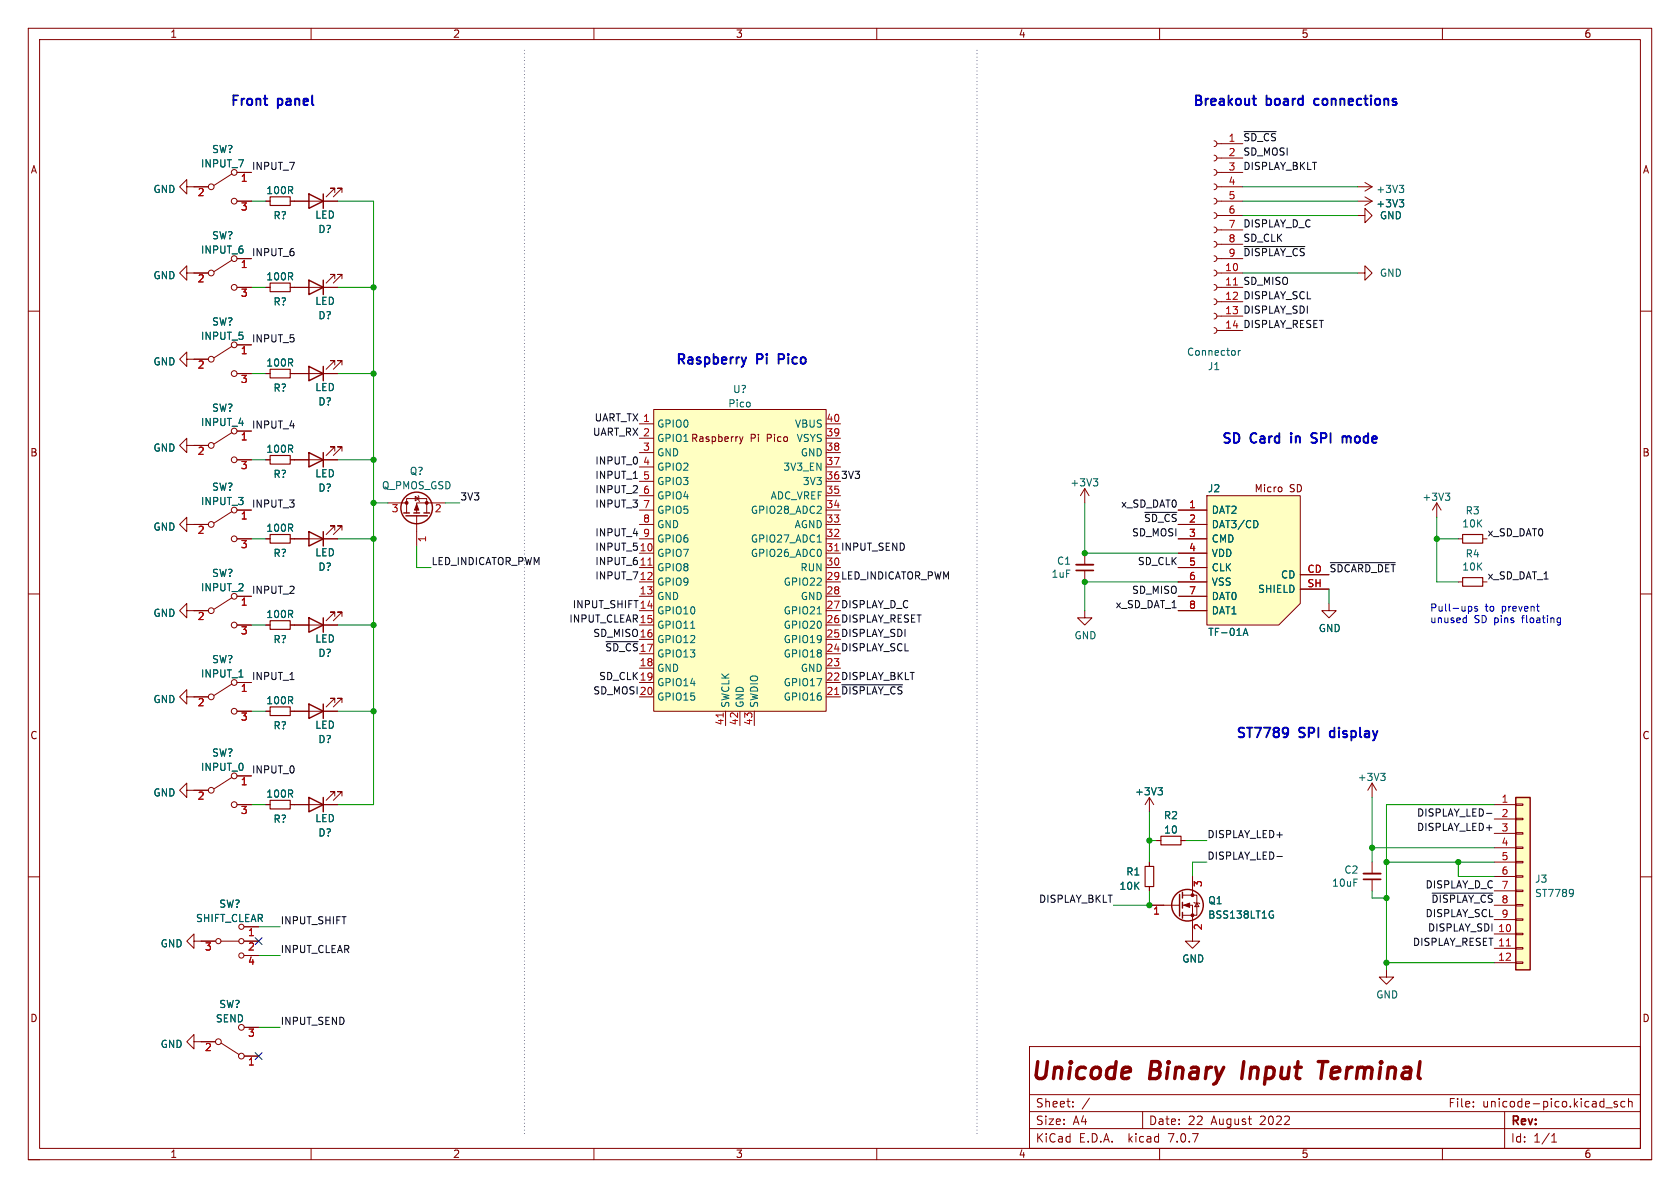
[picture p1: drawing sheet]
<svg xmlns="http://www.w3.org/2000/svg" width="297mm" height="210mm" viewBox="0 0 297 210" stroke-linecap="round" stroke-linejoin="round" font-family="sans-serif">
<g fill="none" stroke="#840000" stroke-width=".18">
<path d="M5 5h287v200h-287zM7 7h283v196h-283zM55 5v2M105 5v2M155 5v2M205 5v2M255 5v2M33 33v-1.2l-1.3 1.2 1.3 1.3v-1.3h3.8M41 30.7l-3.2 2.1M41.9 35.6h2.5M41.9 30.5h2.5M47 35.6h.8"/>
<path d="M51.3 35.6h8.4M59.2 34v-.7h-.8h.8l-1.5 1.5M60.5 34v-.7h-.8h.8l-1.6 1.5M214.6 37.6l.4 .1 .1 .4-.1 .4-.4 .1M214.6 35.1l.4 .1 .1 .4-.1 .3-.4 .2M214.6 32.5l.4 .2 .1 .3-.1 .4-.4 .1M214.6 30l.4 .1 .1 .4-.1 .4-.4 .1M214.6 27.4l.4 .2 .1 .4-.1 .3-.4 .1M214.6 24.9l.4 .1 .1 .4-.1 .4-.4 .1M215.1 35.6h4.6M215.1 30.5h4.6M215.1 33h4.6"/>
<path d="M215.1 38.1h4.6M215.1 27.9h4.6M215.1 25.4h4.6M240 38.1h1.3v-1.3l1.3 1.3-1.3 1.3v-1.3M240 35.6h2.6M240 33h2.6M241.3 32.3l1.3 .7M241.3 34.8l1.3 .8M242.6 33l-1.3 .8M242.6 35.6l-1.3 .7M5 55h2M33 48.3v-1.3l-1.3 1.3 1.3 1.2v-1.2h3.8"/>
<path d="M41 46l-3.2 2M41.9 45.7h2.5M41.9 50.8h2.5M47 50.8h.8M51.3 50.8h8.4M59.2 49.3v-.8h-.8h.8l-1.5 1.5M60.5 49.3v-.8h-.8h.8l-1.6 1.5M214.6 57.9l.4 .2 .1 .3-.1 .4-.4 .1M214.6 55.4l.4 .1 .1 .4-.1 .4-.4 .1M214.6 52.8l.4 .2 .1 .4-.1 .3-.4 .1M214.6 50.3l.4 .1 .1 .4-.1 .4-.4 .1M214.6 47.8l.4 .1 .1 .4-.1 .3-.4 .2"/>
<path d="M214.6 45.2l.4 .2 .1 .3-.1 .4-.4 .1M214.6 42.7l.4 .1 .1 .4-.1 .4-.4 .1M214.6 40.1l.4 .2 .1 .4-.1 .3-.4 .1M215.1 45.7h4.6M215.1 48.3h4.6M215.1 50.8h4.6M215.1 58.4h4.6M215.1 55.9h4.6M215.1 53.3h4.6M215.1 43.2h4.6M215.1 40.6h4.6M240 48.3h1.3v-1.3l1.3 1.3-1.3 1.2v-1.2"/>
<path d="M290 55h2M33 63.5v-1.3l-1.3 1.3 1.3 1.3v-1.3h3.8M33 78.7v-1.2l-1.3 1.2 1.3 1.3v-1.3h3.8M41 61.2l-3.2 2M41 76.5l-3.2 2M41.9 61h2.5M41.9 66h2.5M41.9 76.2h2.5M47 66h.8M51.3 66h8.4M59.2 64.5v-.7h-.8h.8l-1.5 1.5M59.2 79.8v-.8h-.8h.8l-1.5 1.5"/>
<path d="M60.5 64.5v-.7h-.8h.8l-1.6 1.5M60.5 79.8v-.8h-.8h.8l-1.6 1.5M113 74.9h2.6M113 77.5h2.6M115.6 72.4h30.4v53.3h-30.4zM130.7 77.2l.4 .8M131.1 78l-.4 .5M131.4 77.2l-.3 .8M146 74.9h2.6M146 77.5h2.6M33 92.7v-1.3l-1.3 1.3 1.3 1.3v-1.3h3.8M41 90.4l-3.2 2.1"/>
<path d="M41.9 95.3h2.5M41.9 81.3h2.5M41.9 90.2h2.5M47 95.3h.8M47 81.3h.8M51.3 95.3h8.4M51.3 81.3h8.4M59.2 93.7v-.7h-.8h.8l-1.5 1.5M60.5 93.7v-.7h-.8h.8l-1.6 1.5M68.6 88.9h3.3M71.9 90.7v-2.6h3.5v2.6M73.4 87.8l.6 .3-.6 .4z"/>
<path d="M73.7 91.2v5.3M73.9 87.6l.1 .2v.7l.2 .1M78.7 88.9h-5v1.8M113 95.3h2.6M113 90.2h2.6M113 92.7h2.6M113 97.8h2.6M113 80h2.6M113 87.6h2.6M113 85.1h2.6M113 82.6h2.6M146 95.3h2.6"/>
<path d="M146 90.2h2.6M146 92.7h2.6M146 80h2.6M146 87.6h2.6M146 85.1h2.6M146 82.6h2.6M191.8 86.4v2.5M191.8 97.8v2M191.8 86.4l-.8 1.2M191.8 86.4l.7 1.2M254 88.9l-.8 1.3M254 88.9v2.5"/>
<path d="M254 88.9l.8 1.3M257.8 95.3h.8M262.1 95.3h.8M5 105h2M33 108v-1.3l-1.3 1.3 1.3 1.2v-1.2h3.8M41 105.7l-3.2 2M41.9 110.5h2.5M41.9 105.4h2.5M47 110.5h.8M51.3 110.5h8.4M59.2 109v-.8h-.8h.8l-1.5 1.5M60.5 109v-.8h-.8h.8l-1.6 1.5"/>
<path d="M113 110.5h2.6M113 105.4h2.6M113 108h2.6M113 102.9h2.6M113 100.3h2.6M113 113h2.6M113 115.6h2.6M113 118.1h2.6M146 105.4h2.6M146 100.3h2.6M146 118.1h2.6M191.8 108v1.2h1.2l-1.2 1.3-1.3-1.3h1.3"/>
<path d="M191.8 100.8v2.1M257.8 102.9h.8M262.1 102.9h.8M290 105h2M34.3 123.2h2.5M34.3 139.7h2.5M41 120.9l-3.2 2M41 137.4l-3.2 2M41.9 120.7h2.5M41.9 125.7h2.5M41.9 137.2h2.5M113 120.7h2.6"/>
<path d="M113 123.2h2.6M128.3 125.7v2.6M130.8 125.7v2.6M133.3 125.7v2.6M242.6 138.4l-.8 1.3M242.6 138.4v2.6M242.6 138.4l.7 1.3M5 155h2M41.9 142.2h2.5M52.1 142.2h7.6M59.2 140.7v-.7h-.8h.8l-1.5 1.5M60.5 140.7v-.7h-.8h.8l-1.6 1.5"/>
<path d="M203.2 141v2.5M203.2 152.4v.8M203.2 156.7v.8M203.2 141l-.8 1.2M203.2 141l.8 1.2M204.5 148.6h.7M208.8 148.6h.7M209 158.2h2.6v3.6h-2.6M210.8 154.9v3.3M211.1 159.5l.1 .1h.8l.1 .2M211.6 159.6l.4 .7h-.8zM290 155h2"/>
<path d="M34.3 166.4v-1.3l-1.3 1.3 1.3 1.2v-1.2h3.8M39.1 166.4h3.2M43.2 166.4h2.5M43.2 168.9h2.5M203.2 160h5.3M209 160h1.8v6.4h1.3l-1.3 1.2-1.3-1.2h1.3M245.1 171.5v1.2h1.3l-1.3 1.3-1.3-1.3h1.3M34.3 184.2v-1.3l-1.3 1.3 1.3 1.2v-1.2h3.8M39.1 184.4l3.2 2M43.2 186.7h2.5M43.2 181.6h2.5M182 193.5h108"/>
<path d="M182 185h108v18h-108zM182 199.5h108M182 196.5h108M189.7 195.6v.1M189.7 194.8v.1M192.6 194.1l-1.3 2M202 196.5v3M260.5 195.6v.1M260.5 194.8v.1M266 196.5v6.5M283.9 195.8h1.1M285.9 194.8l-.4-.1-.2 .2 .1 .2 .5 .2v.3h-.6"/>
<path d="M287.3 194.8l-.5-.1-.3 .3v.4l.2 .2h.6M287.9 194.8l.2-.1 .4 .1v.9M287.9 194.2v1.5M5 205h2M55 203v2M105 203v2M155 203v2M205 203v2M255 203v2M274.3 201.9h.9M274.3 200.8l.4-.4v1.5M290 205h2"/>
<circle cx="37.3" cy="33" r=".51"/>
<circle cx="41.4" cy="35.6" r=".51"/>
<circle cx="41.4" cy="30.5" r=".51"/>
<circle cx="37.3" cy="48.3" r=".51"/>
<circle cx="41.4" cy="45.7" r=".51"/>
<circle cx="41.4" cy="50.8" r=".51"/>
<circle cx="37.3" cy="63.5" r=".51"/>
<circle cx="37.3" cy="78.7" r=".51"/>
<circle cx="41.4" cy="66" r=".51"/>
<circle cx="41.4" cy="61" r=".51"/>
<circle cx="41.4" cy="76.2" r=".51"/>
<circle cx="37.3" cy="92.7" r=".51"/>
<circle cx="41.4" cy="81.3" r=".51"/>
<circle cx="41.4" cy="95.3" r=".51"/>
<circle cx="41.4" cy="90.2" r=".51"/>
<circle cx="37.3" cy="108" r=".51"/>
<circle cx="41.4" cy="105.4" r=".51"/>
<circle cx="41.4" cy="110.5" r=".51"/>
<circle cx="37.3" cy="123.2" r=".51"/>
<circle cx="37.3" cy="139.7" r=".51"/>
<circle cx="41.4" cy="125.7" r=".51"/>
<circle cx="41.4" cy="120.7" r=".51"/>
<circle cx="41.4" cy="137.2" r=".51"/>
<circle cx="41.4" cy="142.2" r=".51"/>
<circle cx="38.6" cy="166.4" r=".46"/>
<circle cx="42.7" cy="168.9" r=".46"/>
<circle cx="42.7" cy="163.8" r=".46"/>
<circle cx="42.7" cy="166.4" r=".46"/>
<circle cx="38.6" cy="184.2" r=".51"/>
<circle cx="42.7" cy="186.7" r=".51"/>
<circle cx="42.7" cy="181.6" r=".51"/>
</g>
<path d="M219.9 187.7l-.4 3M233 187.7h1.8M233.9 187.7l-.4 3" fill="none" stroke="#840000" stroke-width=".6"/>
<g fill="none" stroke="#840000" stroke-width=".25">
<path d="M54.6 34.3l2.5 1.3-2.5 1.2zM57.1 34.3v2.5M54.6 49.5l2.5 1.3-2.5 1.3zM57.1 49.5v2.6M54.6 64.8l2.5 1.2-2.5 1.3zM57.1 64.8v2.5M54.6 94l2.5 1.3-2.5 1.2zM54.6 80l2.5 1.3-2.5 1.3zM57.1 80v2.6M57.1 94v2.5M71.4 90.7h1M71.8 91.2h3.8"/>
<path d="M73.2 90.7h1M74.9 90.7h1M54.6 109.2l2.5 1.3-2.5 1.3zM57.1 109.2v2.6M54.6 141l2.5 1.2-2.5 1.3zM57.1 141v2.5M208.5 158.1v3.8M209 157.7v1.1M209 159.5v1M209 161.3v1"/>
<circle cx="73.7" cy="89.8" r="2.79"/>
<circle cx="209.9" cy="160" r="2.79"/>
</g>
<path d="M47.8 34.8h3.5v1.5h-3.5zM47.8 50h3.5v1.6h-3.5zM47.8 65.3h3.5v1.5h-3.5zM47.8 80.5h3.5v1.5h-3.5zM47.8 94.5h3.5v1.5h-3.5zM258.6 94.5h3.5v1.5h-3.5zM47.8 109.7h3.5v1.6h-3.5zM258.6 102.1h3.5v1.5h-3.5zM202.4 153.2h1.6v3.5h-1.6zM205.2 147.8h3.6v1.6h-3.6z" fill="none" stroke="#840000" stroke-width=".2"/>
<g fill="#840000" stroke="#840000" stroke-width=".18">
<path d="M209.3 160l1-.4v.8z"/>
<path d="M73.7 89.2l.3 1h-.7z"/>
<circle cx="210.8" cy="161.8" r=".25"/>
<circle cx="210.8" cy="158.2" r=".25"/>
<circle cx="75.4" cy="88.9" r=".25"/>
<circle cx="71.9" cy="88.9" r=".25"/>
</g>
<g fill="none" stroke="#006464" stroke-width=".18">
<path d="M247.4 32.8h.8l-.5 .4M247.4 35.3h.8l-.5 .5M247.9 33.2l.3 .3v.3l-.3 .2M247.9 35.8l.3 .2v.3l-.3 .3M218.9 62v.8M219.3 62l-.4 .2M144.5 95.8h.7M193.3 84.6h.8l-.5 .5M193.8 85.1l.3 .3v.3l-.3 .2M255.5 87.2h.8l-.4 .5M256.1 87.7l.2 .2v.3l-.2 .2M122.1 111.1h.7"/>
<path d="M144.5 108.5h.7M204.7 139.2h.8l-.4 .5M205.3 139.7l.2 .3v.3l-.2 .2M244.1 136.7h.8l-.5 .5M244.6 137.2l.3 .2v.3l-.3 .3M224.8 161l.3 .1M224.9 161.8h.2v.4l-.3 .1"/>
</g>
<path d="M190.2 99.8h3.1" fill="none" stroke="#840000" stroke-width=".33"/>
<path d="M190.2 100.8h3.1" fill="none" stroke="#840000" stroke-width=".3"/>
<path d="M218 50.4h.8M114.5 99.9h.8M127.9 126v.8" fill="none" stroke="#a90000" stroke-width=".18"/>
<path d="M115.6 72.4h30.4v53.3h-30.4z" fill="#ffffc2" stroke="#ffffc2" stroke-width=".18"/>
<path d="M213.4 87.6h16.5v19.1l-3.8 3.8h-12.7z" fill="#ffffc2"/>
<g fill="none" stroke="#840000" stroke-width=".18">
<path d="M34.3 33h2.5M41.9 35.6h2.5M41.9 30.5h2.5M47 35.6h.8M51.3 35.6h3.3M57.1 35.6h2.6M34.3 48.3h2.5M41.9 50.8h2.5M41.9 45.7h2.5M47 50.8h.8M51.3 50.8h3.3M57.1 50.8h2.6"/>
<path d="M34.3 63.5h2.5M34.3 78.7h2.5M41.9 61h2.5M41.9 66h2.5M41.9 76.2h2.5M47 66h.8M51.3 66h3.3M57.1 66h2.6M34.3 92.7h2.5M41.9 90.2h2.5M41.9 95.3h2.5M41.9 81.3h2.5"/>
<path d="M47 95.3h.8M47 81.3h.8M51.3 95.3h3.3M51.3 81.3h3.3M57.1 95.3h2.6M57.1 81.3h2.6M208.3 90.2h5.1M208.3 92.7h5.1M208.3 95.3h5.1M208.3 97.8h5.1M213.4 87.6h16.5v19.1l-3.8 3.8h-12.7zM226.5 86.2l.1 .1-.1 .6"/>
<path d="M34.3 108h2.5M41.9 105.4h2.5M41.9 110.5h2.5M47 110.5h.8M51.3 110.5h3.3M57.1 110.5h2.6M208.3 100.3h5.1M208.3 102.9h5.1M208.3 105.4h5.1M208.3 108h5.1M229.9 101.6h5M229.9 104.1h5"/>
<path d="M234.9 106.7v1.3h1.3l-1.3 1.2-1.2-1.2h1.2M33 139.7v-1.3l-1.3 1.3 1.3 1.3v-1.3h3.8M33 123.2v-1.3l-1.3 1.3 1.3 1.3v-1.3h3.8M41.9 125.7h2.5M41.9 120.7h2.5M41.9 137.2h2.5M47 125.7h.8M51.3 125.7h8.4M59.2 124.2v-.8h-.8h.8l-1.5 1.6M60.5 124.2v-.8h-.8h.8l-1.6 1.6M41.9 142.2h2.5M47 142.2h.8"/>
<path d="M51.3 142.2h3.3M57.1 142.2h2.6M203.2 152.4v.8M203.2 156.7v.8M204.5 148.6h.7M208.8 148.6h.7M210.8 154.9v2.6M242.6 152.4v2M242.6 155.4v2.1M264.2 142.2h3.8M264.2 144.8h3.8M264.2 147.3h3.8"/>
<path d="M264.2 149.9h3.8M264.2 152.4h3.8M264.2 154.9h3.8M264.2 157.5h3.8M268 159.9h1.2v.2h-1.2zM268 157.4h1.2v.2h-1.2zM268 154.8h1.2v.3h-1.2zM268 152.3h1.2v.2h-1.2zM268 149.7h1.2v.3h-1.2zM268 147.2h1.2v.2h-1.2zM268 144.7h1.2v.2h-1.2zM268 142.1h1.2v.3h-1.2z"/>
<path d="M35.6 166.4h2.5M43.2 166.4h2.5M43.2 168.9h2.5M203.2 160h2.5M210.8 162.6v2.5M264.2 165.1h3.8M264.2 167.6h3.8M264.2 170.2h3.8M264.2 160h3.8M264.2 162.6h3.8M268 170.1h1.2v.2h-1.2zM268 167.5h1.2v.3h-1.2z"/>
<path d="M268 165h1.2v.2h-1.2zM268 162.4h1.2v.3h-1.2zM35.6 184.2h2.5M43.2 186.7h2.5M43.2 181.6h2.5"/>
</g>
<path d="M247.4 35.3h.8l-.5 .5M247.9 35.8l.3 .2v.3l-.3 .3M222.1 92.1l.3 .5-.3 .6M219.8 112.3l.4-1.2 .4 1.2M219.9 112h.6M204.7 139.2h.8l-.4 .5M205.3 139.7l.2 .3v.3l-.2 .2M277.9 157.2l.3 .3v.4l-.2 .5M278.2 157.8l-.3 .2M224.8 161l.3 .1M224.9 161.8h.2v.4l-.3 .1" fill="none" stroke="#006464" stroke-width=".18"/>
<path d="M47.8 125h3.5v1.5h-3.5zM47.8 141.5h3.5v1.5h-3.5z" fill="none" stroke="#840000" stroke-width=".2"/>
<path d="M268 141h2.5v30.5h-2.5z" fill="#ffffc2" stroke="#ffffc2" stroke-width=".18"/>
<path d="M54.6 124.5l2.5 1.2-2.5 1.3zM57.1 124.5v2.5M268 141h2.5v30.5h-2.5z" fill="none" stroke="#840000" stroke-width=".25"/>
<path d="M266.3 167.2h.7" fill="none" stroke="#a90000" stroke-width=".18"/>
<path d="M241 154.4h3.1" fill="none" stroke="#840000" stroke-width=".33"/>
<path d="M241 155.4h3.1" fill="none" stroke="#840000" stroke-width=".3"/>
<path d="M219.9 23.3h5.7M219.9 43.6h10.8M202.4 90.6h5.7M235.2 99.5h11.5M107.1 113.4h5.7M148.8 121.1h10.8M225.7 151.4h1M253.2 157.9h10.7M262.8 143.8h1" fill="none" stroke="#0f0f0f" stroke-width=".18"/>
<g fill="none" stroke="#0000c2" stroke-width=".34">
<path d="M221.4 17.4h.7M221.7 18.5l.4 .1M232.4 17.6v.8M131.9 63.2l-.4 1.1M137.7 63.5h.6M138.3 62.6h-.6v1.7M228.3 76.6v.1M228.3 77.1v1.2M231.8 78.2h.8M232.8 76.6h-.6l-.4 .3 .2 .4 .6 .2M237.6 77.1l.4 .1 .1 .2M238.1 77.4l.2-.3 .4 .1 .1 .2"/>
<path d="M238.1 77.4v.9M227.4 128.6l.2 .2a1.38 1.38 0 0 1-.2 1.5M227.7 129.4l-.3 .3M235.2 129.4v.8"/>
</g>
<path d="M258.9 109.2l.3 .1M259.2 108.8v1.3M259.2 110l-.3 .1M259.6 107.2h.4l.2 .2-.1 .6h-.5M261.2 107.2h-.3l-.2 .2 .1 .1 .4 .2v.3h-.5M271.6 107.2h.5M272 108h.1M275.5 109.2l.4 .1M275.9 110l-.4 .1M275.9 109.2v1.1l-.1 .1-.4 .1" fill="none" stroke="#0000c2" stroke-width=".18"/>
<path d="M92.7 8.9v191.8M172.7 8.9v191.8" fill="none" stroke="#0000c2" stroke-width=".18" stroke-dasharray="0 .6"/>
<g fill="none" stroke="#009600" stroke-width=".18">
<path d="M44.4 35.6h2.6M59.7 35.6h6.3v106.6h-6.3M219.7 38.1h20.3M219.7 33h20.3M219.7 35.6h20.3M44.4 50.8h2.6M59.7 50.8h6.3M219.7 48.3h20.3M44.4 66h2.6M59.7 66h6.3M44.4 95.3h2.6M44.4 81.3h2.6"/>
<path d="M59.7 95.3h6.3M59.7 81.3h6.3M66 88.9h2.6M73.7 96.5v3.8h2.5M78.7 88.9h2.6M191.8 88.9v8.9h16.5M254 91.4v11.5h3.8M254 95.3h3.8M44.4 110.5h2.6M59.7 110.5h6.3M208.3 102.9h-16.5v5.1M234.9 104.1v2.6"/>
<path d="M44.4 125.7h2.6M59.7 125.7h6.3M44.4 142.2h2.6M203.2 157.5v2.5h-6.4M203.2 143.5v8.9M203.2 148.6h1.3M209.5 148.6h3.9M213.4 152.4h-2.6v2.5M242.6 141v11.4M242.6 157.5v1.3h2.5M242.6 149.9h21.6M245.1 152.4h19.1"/>
<path d="M257.8 152.4v2.5h6.4M264.2 142.2h-19.1v29.3M45.7 168.9h3.8M45.7 163.8h3.8M245.1 170.2h19.1M45.7 181.6h3.8"/>
</g>
<path d="M45.1 165.8l1.2 1.2M46.3 165.8l-1.2 1.2M45.1 186.1l1.2 1.2M46.3 186.1l-1.2 1.2" fill="none" stroke="#000084" stroke-width=".18"/>
<g fill="#009600" stroke="#009600" stroke-width=".18">
<circle cx="242.6" cy="149.9" r=".46"/>
<circle cx="254" cy="95.3" r=".46"/>
<circle cx="257.8" cy="152.4" r=".46"/>
<circle cx="245.1" cy="170.2" r=".46"/>
<circle cx="245.1" cy="158.8" r=".46"/>
<circle cx="245.1" cy="152.4" r=".46"/>
<circle cx="203.2" cy="148.6" r=".46"/>
<circle cx="66" cy="110.5" r=".46"/>
<circle cx="66" cy="95.3" r=".46"/>
<circle cx="66" cy="88.9" r=".46"/>
<circle cx="191.8" cy="97.8" r=".46"/>
<circle cx="203.2" cy="160" r=".46"/>
<circle cx="191.8" cy="102.9" r=".46"/>
<circle cx="66" cy="66" r=".46"/>
<circle cx="66" cy="81.3" r=".46"/>
<circle cx="66" cy="50.8" r=".46"/>
<circle cx="66" cy="125.7" r=".46"/>
</g>
<g font-size="4.2" fill="#840000">
<text x="182" y="191.7">Unicode</text>
<text x="203.3" y="191.7">Binary</text>
<text x="220.8" y="191.7">Input</text>
<text x="235.6" y="191.7">Terminal</text>
</g>
<g font-size="2.4" fill="#0000c2">
<text x="40.6" y="18.8">Front</text>
<text x="49.2" y="18.8">panel</text>
<text x="210.8" y="18.8">Breakout</text>
<text x="224" y="18.8">board</text>
<text x="233.1" y="18.8">connections</text>
<text x="119.4" y="64.5">Raspberry</text>
<text x="133.9" y="64.5">Pi</text>
<text x="138.4" y="64.5">Pico</text>
<text x="215.9" y="78.5">SD</text>
<text x="221.2" y="78.5">Card</text>
<text x="229" y="78.5">in</text>
<text x="233.3" y="78.5">SPI</text>
<text x="239.4" y="78.5">mode</text>
<text x="218.4" y="130.6">ST7789</text>
<text x="229.8" y="130.6">SPI</text>
<text x="235.9" y="130.6">display</text>
</g>
<g font-size="2.1" fill="#840000">
<text x="183" y="196">Sheet:</text>
<text x="256" y="196">File:</text>
<text x="262.1" y="196">unicode-pico.kicad_sch</text>
<text x="183" y="202.2">KiCad</text>
<text x="183" y="199.1">Size:</text>
<text x="189.7" y="199.1">A4</text>
<text x="190.7" y="202.2">E.D.A.</text>
<text x="199.6" y="202.2">kicad</text>
<text x="203" y="199.1">Date:</text>
<text x="206.8" y="202.2">7.0.7</text>
<text x="210" y="199.1">22</text>
<text x="214.2" y="199.1">August</text>
<text x="222.9" y="199.1">2022</text>
<text x="267" y="199.3">Rev:</text>
<text x="267" y="202.2">Id:</text>
<text x="271.1" y="202.2">1/1</text>
</g>
<g font-size="1.8" fill="#840000">
<text x="30" y="6.9">1</text>
<text x="80" y="6.9">2</text>
<text x="130" y="6.9">3</text>
<text x="180" y="6.9">4</text>
<text x="230" y="6.9">5</text>
<text x="280" y="6.9">6</text>
<text x="5.3" y="30.9">A</text>
<text x="290.3" y="30.9">A</text>
<text x="5.3" y="80.9">B</text>
<text x="132.6" y="78.3">Pi</text>
<text x="135.7" y="78.3">Pico</text>
<text x="290.3" y="80.9">B</text>
<text x="221.7" y="87.2">Micro</text>
<text x="228" y="87.2">SD</text>
<text x="5.3" y="130.9">C</text>
<text x="290.3" y="130.9">C</text>
<text x="34.6" y="163.2">SHIFT_CLEAR</text>
<text x="5.3" y="180.9">D</text>
<text x="290.3" y="180.9">D</text>
<text x="30" y="204.9">1</text>
<text x="80" y="204.9">2</text>
<text x="130" y="204.9">3</text>
<text x="180" y="204.9">4</text>
<text x="230" y="204.9">5</text>
<text x="280" y="204.9">6</text>
</g>
<g font-size="1.8" fill="#006464">
<text x="35.4" y="29.8">INPUT_7</text>
<text x="37.4" y="27.3">SW?</text>
<text x="27" y="34.3">GND</text>
<text x="47" y="34.5">100R</text>
<text x="243.2" y="34.3">+3V3</text>
<text x="48.2" y="39">R?</text>
<text x="55.6" y="38.9">LED</text>
<text x="56.2" y="41.4">D?</text>
<text x="243.2" y="36.9">+3V3</text>
<text x="243.8" y="39">GND</text>
<text x="35.4" y="45">INPUT_6</text>
<text x="37.4" y="42.5">SW?</text>
<text x="27" y="49.6">GND</text>
<text x="47" y="49.8">100R</text>
<text x="243.8" y="49.1">GND</text>
<text x="37.4" y="57.7">SW?</text>
<text x="48.2" y="54.2">R?</text>
<text x="55.6" y="54.1">LED</text>
<text x="56.2" y="56.6">D?</text>
<text x="27" y="64.8">GND</text>
<text x="35.4" y="60.3">INPUT_5</text>
<text x="47" y="65">100R</text>
<text x="209.8" y="63.1">Connector</text>
<text x="213.4" y="65.6">J1</text>
<text x="48.2" y="69.4">R?</text>
<text x="55.6" y="69.3">LED</text>
<text x="56.2" y="71.9">D?</text>
<text x="129.5" y="69.7">U?</text>
<text x="35.4" y="75.5">INPUT_4</text>
<text x="37.4" y="73">SW?</text>
<text x="116.1" y="75.8">GPIO0</text>
<text x="128.7" y="72.2">Pico</text>
<text x="140.4" y="75.8">VBUS</text>
<text x="27" y="80">GND</text>
<text x="47" y="80.2">100R</text>
<text x="116.1" y="78.3">GPIO1 Raspberry</text>
<text x="116.1" y="80.9">GND</text>
<text x="116.1" y="83.4">GPIO2</text>
<text x="138.4" y="83.4">3V3_EN</text>
<text x="140.7" y="78.3">VSYS</text>
<text x="141.5" y="80.9">GND</text>
<text x="35.4" y="89.5">INPUT_3</text>
<text x="37.4" y="87">SW?</text>
<text x="48.2" y="84.7">R?</text>
<text x="55.6" y="84.6">LED</text>
<text x="56.2" y="87.1">D?</text>
<text x="67.4" y="86.7">Q_PMOS_GSD</text>
<text x="72.3" y="84.2">Q?</text>
<text x="116.1" y="86">GPIO3</text>
<text x="116.1" y="88.5">GPIO4</text>
<text x="136.1" y="88.5">ADC_VREF</text>
<text x="141.8" y="86">3V3</text>
<text x="189.1" y="86.2">+3V3</text>
<text x="213.4" y="87.2">J2</text>
<text x="251.4" y="88.7">+3V3</text>
<text x="27" y="94">GND</text>
<text x="47" y="94.2">100R</text>
<text x="116.1" y="91">GPIO5</text>
<text x="116.1" y="93.6">GND</text>
<text x="132.6" y="91">GPIO28_ADC2</text>
<text x="140.4" y="93.6">AGND</text>
<text x="214.1" y="91">DAT2</text>
<text x="214.1" y="93.6">DAT3/CD</text>
<text x="258.4" y="93.4">10K</text>
<text x="259" y="91.1">R3</text>
<text x="48.2" y="98.7">R?</text>
<text x="55.6" y="98.5">LED</text>
<text x="56.2" y="101.1">D?</text>
<text x="116.1" y="98.7">GPIO7</text>
<text x="116.1" y="101.2">GPIO8</text>
<text x="116.1" y="96.1">GPIO6</text>
<text x="132.6" y="98.7">GPIO26_ADC0</text>
<text x="132.6" y="96.1">GPIO27_ADC1</text>
<text x="141.4" y="101.2">RUN</text>
<text x="186.8" y="100">C1</text>
<text x="214.1" y="96.1">CMD</text>
<text x="214.1" y="98.7">VDD</text>
<text x="214.1" y="101.2">CLK</text>
<text x="258.4" y="101.1">10K</text>
<text x="259" y="98.8">R4</text>
<text x="35.4" y="104.7">INPUT_2</text>
<text x="37.4" y="102.2">SW?</text>
<text x="116.1" y="103.7">GPIO9</text>
<text x="116.1" y="106.3">GND</text>
<text x="138.4" y="103.7">GPIO22</text>
<text x="141.5" y="106.3">GND</text>
<text x="185.8" y="102.3">1uF</text>
<text x="214.1" y="103.7">VSS</text>
<text x="214.1" y="106.3">DAT0</text>
<text x="222.3" y="105">SHIELD</text>
<text x="226.4" y="102.5">CD</text>
<text x="27" y="109.2">GND</text>
<text x="47" y="109.5">100R</text>
<text x="48.2" y="113.9">R?</text>
<text x="55.6" y="113.8">LED</text>
<text x="116.1" y="108.8">GPIO10</text>
<text x="116.1" y="111.4">GPIO11</text>
<text x="116.1" y="113.9">GPIO12</text>
<text x="138.4" y="113.9">GPIO19</text>
<text x="138.4" y="111.4">GPIO20</text>
<text x="138.4" y="108.8">GPIO21</text>
<text x="189.9" y="113.2">GND</text>
<text x="213.5" y="112.6">TF-01A</text>
<text x="214.1" y="108.8">DAT1</text>
<text x="233" y="111.9">GND</text>
<text x="35.4" y="120">INPUT_1</text>
<text x="37.4" y="117.4">SW?</text>
<text x="56.2" y="116.3">D?</text>
<text x="116.1" y="116.4">GPIO13</text>
<text x="116.1" y="119">GND</text>
<text x="138.4" y="116.4">GPIO18</text>
<text x="141.5" y="119">GND</text>
<text x="27" y="124.5">GND</text>
<text x="47" y="124.7">100R</text>
<text x="116.1" y="121.5">GPIO14</text>
<text x="116.1" y="124.1">GPIO15</text>
<text x="129.1" y="125.2" transform="rotate(-90 129.1 125.2)">SWCLK</text>
<text x="131.7" y="125.2" transform="rotate(-90 131.7 125.2)">GND</text>
<text x="134.2" y="125.2" transform="rotate(-90 134.2 125.2)">SWDIO</text>
<text x="138.4" y="124.1">GPIO16</text>
<text x="138.4" y="121.5">GPIO17</text>
<text x="48.2" y="129.1">R?</text>
<text x="55.6" y="129">LED</text>
<text x="56.2" y="131.6">D?</text>
<text x="35.4" y="136.5">INPUT_0</text>
<text x="37.4" y="133.9">SW?</text>
<text x="27" y="141">GND</text>
<text x="47" y="141.2">100R</text>
<text x="200.6" y="140.8">+3V3</text>
<text x="239.9" y="138.3">+3V3</text>
<text x="48.2" y="145.6">R?</text>
<text x="55.6" y="145.5">LED</text>
<text x="56.2" y="148.1">D?</text>
<text x="205.7" y="145">R2</text>
<text x="205.7" y="147.6">10</text>
<text x="199" y="155">R1</text>
<text x="237.6" y="154.6">C2</text>
<text x="38.7" y="160.7">SW?</text>
<text x="197.8" y="157.5">10K</text>
<text x="213.5" y="160">Q1</text>
<text x="235.4" y="156.9">10uF</text>
<text x="271.3" y="156.2">J3</text>
<text x="271.3" y="158.8">ST7789</text>
<text x="28.3" y="167.7">GND</text>
<text x="213.5" y="162.6">BSS138LT1G</text>
<text x="208.9" y="170.4">GND</text>
<text x="38.7" y="178.4">SW?</text>
<text x="243.2" y="176.7">GND</text>
<text x="28.3" y="185.4">GND</text>
<text x="38.1" y="180.9">SEND</text>
</g>
<g font-size="1.8" fill="#a90000">
<text x="217.1" y="25.1">1</text>
<text x="217.1" y="27.7">2</text>
<text x="34.9" y="35">2</text>
<text x="42.5" y="32.5">1</text>
<text x="217.1" y="30.2">3</text>
<text x="217.1" y="32.8">4</text>
<text x="217.1" y="35.3">5</text>
<text x="42.5" y="37.5">3</text>
<text x="217.1" y="37.8">6</text>
<text x="217.1" y="40.4">7</text>
<text x="42.5" y="47.7">1</text>
<text x="217.1" y="42.9">8</text>
<text x="217.1" y="45.5">9</text>
<text x="34.9" y="50.2">2</text>
<text x="42.5" y="52.8">3</text>
<text x="216.5" y="48">10</text>
<text x="216.5" y="50.5">11</text>
<text x="216.5" y="53.1">12</text>
<text x="216.5" y="55.6">13</text>
<text x="216.5" y="58.2">14</text>
<text x="34.9" y="65.5">2</text>
<text x="42.5" y="62.9">1</text>
<text x="42.5" y="68">3</text>
<text x="146" y="77.2">39</text>
<text x="146" y="74.7">40</text>
<text x="34.9" y="80.7">2</text>
<text x="42.5" y="78.2">1</text>
<text x="42.5" y="83.3">3</text>
<text x="113.6" y="79.8">3</text>
<text x="113.6" y="82.3">4</text>
<text x="146" y="82.3">37</text>
<text x="146" y="79.8">38</text>
<text x="113.6" y="84.8">5</text>
<text x="113.6" y="87.4">6</text>
<text x="113.6" y="89.9">7</text>
<text x="146" y="89.9">34</text>
<text x="146" y="87.4">35</text>
<text x="146" y="84.8">36</text>
<text x="210.1" y="89.9">1</text>
<text x="34.9" y="94.7">2</text>
<text x="42.5" y="92.2">1</text>
<text x="69.1" y="90.9">3</text>
<text x="75.6" y="96" transform="rotate(-90 75.6 96)">1</text>
<text x="76.8" y="90.9">2</text>
<text x="113.6" y="92.5">8</text>
<text x="113.6" y="95">9</text>
<text x="146" y="95">32</text>
<text x="146" y="92.5">33</text>
<text x="210.1" y="95">3</text>
<text x="210.1" y="92.5">2</text>
<text x="42.5" y="97.2">3</text>
<text x="146" y="100.1">30</text>
<text x="210.1" y="97.5">4</text>
<text x="210.1" y="100.1">5</text>
<text x="231" y="101.3">CD</text>
<text x="42.5" y="107.4">1</text>
<text x="113" y="102.6">12</text>
<text x="113" y="105.2">13</text>
<text x="146" y="105.2">28</text>
<text x="210.1" y="102.6">6</text>
<text x="210.1" y="105.2">7</text>
<text x="210.1" y="107.7">8</text>
<text x="231" y="103.9">SH</text>
<text x="34.9" y="109.9">2</text>
<text x="42.5" y="112.5">3</text>
<text x="113" y="117.9">18</text>
<text x="146" y="117.9">23</text>
<text x="34.9" y="125.2">2</text>
<text x="42.5" y="122.6">1</text>
<text x="42.5" y="127.7">3</text>
<text x="128" y="128.3" transform="rotate(-90 128 128.3)">41</text>
<text x="130.6" y="128.3" transform="rotate(-90 130.6 128.3)">42</text>
<text x="133.1" y="128.3" transform="rotate(-90 133.1 128.3)">43</text>
<text x="34.9" y="141.7">2</text>
<text x="42.5" y="139.1">1</text>
<text x="265.4" y="142">1</text>
<text x="42.5" y="144.2">3</text>
<text x="265.4" y="144.5">2</text>
<text x="265.4" y="147.1">3</text>
<text x="265.4" y="149.6">4</text>
<text x="265.4" y="152.1">5</text>
<text x="265.4" y="154.7">6</text>
<text x="212.8" y="156.9" transform="rotate(-90 212.8 156.9)">3</text>
<text x="265.4" y="157.2">7</text>
<text x="43.7" y="165.8">1</text>
<text x="203.8" y="162">1</text>
<text x="212.8" y="164.5" transform="rotate(-90 212.8 164.5)">2</text>
<text x="265.4" y="162.3">9</text>
<text x="36.1" y="168.4">3</text>
<text x="43.7" y="168.4">2</text>
<text x="43.7" y="170.9">4</text>
<text x="264.8" y="169.9">12</text>
<text x="43.7" y="183.6">3</text>
<text x="36.1" y="186.1">2</text>
<text x="43.7" y="188.7">1</text>
</g>
<g font-size="1.8" fill="#0f0f0f">
<text x="219.7" y="27.6">SD_MOSI</text>
<text x="219.7" y="25.1">~{SD_CS}</text>
<text x="44.4" y="30.1">INPUT_7</text>
<text x="219.7" y="30.1">DISPLAY_BKLT</text>
<text x="219.7" y="40.3">DISPLAY_D_C</text>
<text x="44.4" y="45.4">INPUT_6</text>
<text x="219.7" y="45.4">~{DISPLAY_CS}</text>
<text x="219.7" y="42.8">SD_CLK</text>
<text x="219.7" y="53">DISPLAY_SCL</text>
<text x="219.7" y="50.5">SD_MISO</text>
<text x="219.7" y="55.5">DISPLAY_SDI</text>
<text x="219.7" y="58.1">DISPLAY_RESET</text>
<text x="44.4" y="60.6">INPUT_5</text>
<text x="44.4" y="75.9">INPUT_4</text>
<text x="104.7" y="77.1">UART_RX 2</text>
<text x="105" y="74.6">UART_TX 1</text>
<text x="105.1" y="82.2">INPUT_0</text>
<text x="44.4" y="89.8">INPUT_3</text>
<text x="81.3" y="88.6">3V3</text>
<text x="105.1" y="84.7">INPUT_1</text>
<text x="105.1" y="89.8">INPUT_3</text>
<text x="105.1" y="87.3">INPUT_2</text>
<text x="148.6" y="84.7">3V3</text>
<text x="198.1" y="89.8">x_SD_DAT0</text>
<text x="105.1" y="94.9">INPUT_4</text>
<text x="200" y="94.9">SD_MOSI</text>
<text x="202.2" y="92.4">~{SD_CS}2</text>
<text x="262.9" y="94.9">x_SD_DAT0</text>
<text x="76.2" y="100">LED_INDICATOR_PWM</text>
<text x="105.1" y="100">INPUT_6</text>
<text x="105.1" y="97.4">INPUT_5</text>
<text x="113" y="97.5">10</text>
<text x="113" y="100.1">11</text>
<text x="146" y="97.5">31 INPUT_SEND</text>
<text x="201.1" y="100">SD_CLK</text>
<text x="234.9" y="101.3">~{SDCARD_DET}</text>
<text x="44.4" y="105.1">INPUT_2</text>
<text x="101.2" y="107.6">INPUT_SHIFT 14</text>
<text x="105.1" y="102.5">INPUT_7</text>
<text x="146" y="107.7">27 DISPLAY_D_C</text>
<text x="146" y="102.6">29 LED_INDICATOR_PWM</text>
<text x="197.1" y="107.6">x_SD_DAT_1</text>
<text x="200" y="105.1">SD_MISO</text>
<text x="262.9" y="102.5">x_SD_DAT_1</text>
<text x="100.6" y="110.1">INPUT_CLEAR15</text>
<text x="104.8" y="112.7">SD_MISO16</text>
<text x="146" y="112.8">25 DISPLAY_SDI</text>
<text x="146" y="110.2">26 DISPLAY_RESET</text>
<text x="106.9" y="115.2">~{SD_CS}</text>
<text x="113" y="115.3">17</text>
<text x="146" y="115.3">24 DISPLAY_SCL</text>
<text x="44.4" y="120.3">INPUT_1</text>
<text x="104.8" y="122.8">SD_MOSI20</text>
<text x="105.8" y="120.3">SD_CLK19</text>
<text x="146" y="122.9">21 ~{DISPLAY_CS}</text>
<text x="146" y="120.4">22 DISPLAY_BKLT</text>
<text x="44.4" y="136.8">INPUT_0</text>
<text x="213.4" y="148.2">DISPLAY_LED+</text>
<text x="250.4" y="144.4">DISPLAY_LED-</text>
<text x="250.4" y="147">DISPLAY_LED+</text>
<text x="213.4" y="152.1">DISPLAY_LED-</text>
<text x="183.6" y="159.7">DISPLAY_BKLT</text>
<text x="251.9" y="157.1">DISPLAY_D_C</text>
<text x="253" y="159.7">~{DISPLAY_CS}8</text>
<text x="49.5" y="163.5">INPUT_SHIFT</text>
<text x="249.7" y="167.3">DISPLAY_RESET 11</text>
<text x="251.9" y="162.2">DISPLAY_SCL</text>
<text x="252.3" y="164.8">DISPLAY_SDI 10</text>
<text x="49.5" y="168.6">INPUT_CLEAR</text>
<text x="49.5" y="181.3">INPUT_SEND</text>
</g>
<g font-size="1.8" fill="#0000c2">
<text x="252.7" y="108.2">Pull-ups</text>
<text x="252.7" y="110.2">unused</text>
<text x="260.6" y="110.2">SD pins</text>
<text x="262.5" y="108.2">to</text>
<text x="265.6" y="108.2">prevent</text>
<text x="269.4" y="110.2">floating</text>
</g>
</svg>
